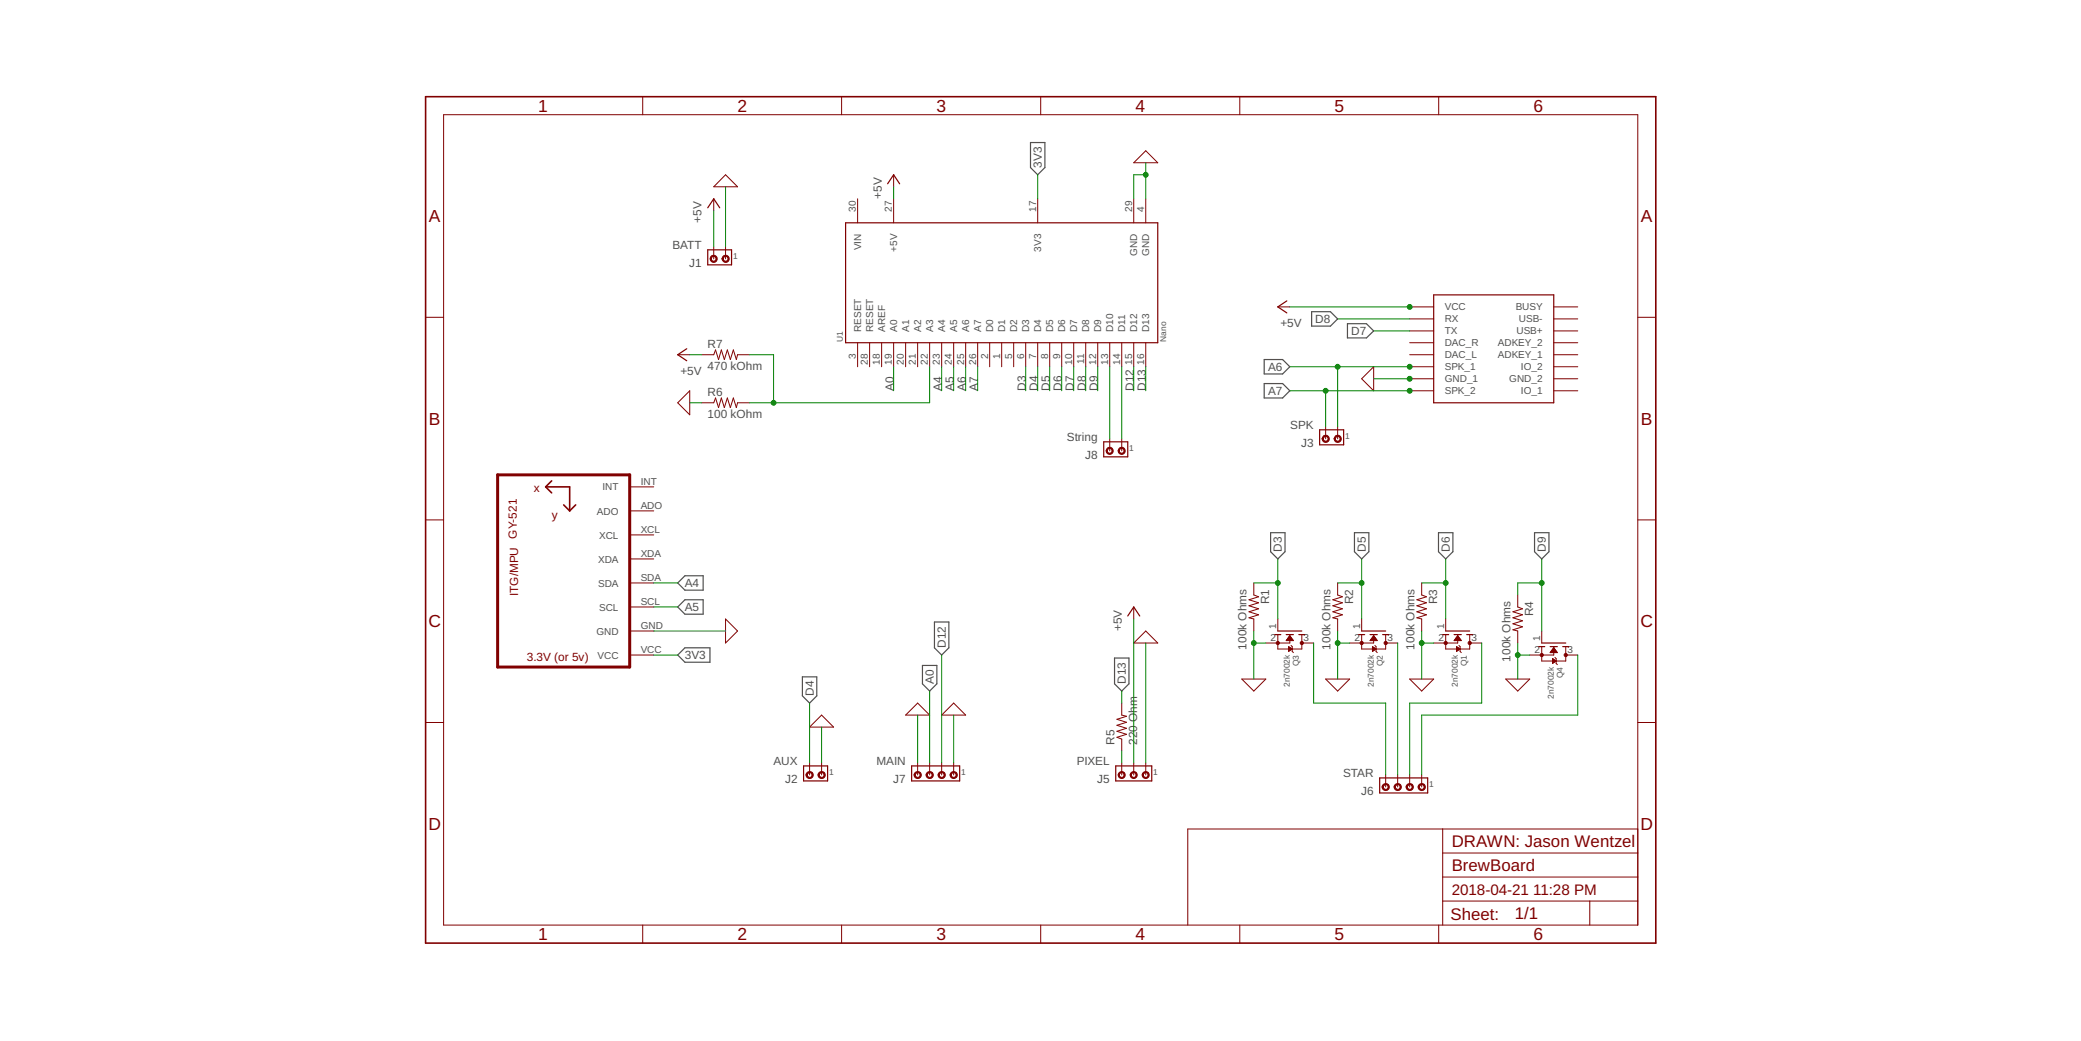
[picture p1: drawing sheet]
<svg xmlns="http://www.w3.org/2000/svg" width="220mm" height="110mm" viewBox="0 0 220 110" stroke-linecap="round" stroke-linejoin="round" font-family="sans-serif">
<g fill="none" stroke="#505050" stroke-width=".13">
<path d="M109 15.1h1.5v2.6l-.7 .8-.8-.8zM133.7 38h2l.7 .8-.7 .7h-2zM138.7 33h2l.8 .7-.8 .8h-2zM142.5 34.2h2l.8 .8-.8 .7h-2zM133.7 40.6h2l.7 .7-.7 .8h-2zM134.4 56.3h1.5v2l-.7 .8-.8-.8zM143.3 56.3h1.5v2l-.8 .8-.7-.8zM152.2 56.3h1.5v2l-.8 .8-.7-.8zM162.3 56.3h1.6v2l-.8 .8-.8-.8zM71.7 69.3l.8-.8h2.6v1.5h-2.6zM71.7 64.2l.8-.8h1.9v1.5h-1.9zM71.7 61.6l.8-.7h1.9v1.5h-1.9z"/>
<path d="M84.9 71.6h1.5v2l-.8 .7-.7-.7zM97.6 70.4h1.5v1.9l-.8 .8-.7-.8zM98.8 65.8h1.6v2.7l-.8 .8-.8-.8zM117.9 69.6h1.5v2.7l-.7 .8-.8-.8z"/>
</g>
<g fill="none" stroke="#800000" stroke-width=".11">
<path d="M46.9 12.1h126.3v85.7h-126.3zM68 10.2v1.9M76.8 18.5l1.2 1.2h-2.5zM89 10.2v1.9M94.5 18.5v1.2M110.1 10.2v1.9M121.2 15.9l1.3 1.3h-2.6zM131.1 10.2v1.9M152.2 10.2v1.9M45 33.5h1.9M71.7 37.5h1.3M74.2 37.5h1.3l.2-.5 .3 1 .3-1 .3 1 .3-1 .4 1 .3-1 .3 1 .1-.5h1.3"/>
<path d="M75.5 21v1.3M75.5 26.1v1.3M76.8 26.1v1.3M90.7 21v2.6M90.7 36.2v2.6M92 36.2v2.6M93.3 36.2v2.6M94.5 21v2.6M94.5 36.2v2.6M95.8 36.2v2.6M97.1 36.2v2.6M98.3 36.2v2.6"/>
<path d="M99.6 36.2v2.6M100.9 36.2v2.6M102.2 36.2v2.6M103.4 36.2v2.6M104.7 36.2v2.6M106 36.2v2.6M107.2 36.2v2.6M108.5 36.2v2.6M109.8 21v2.6M109.8 36.2v2.6M111 36.2v2.6M112.3 36.2v2.6"/>
<path d="M113.6 36.2v2.6M114.9 36.2v2.6M116.1 36.2v2.6M117.4 36.2v2.6M118.7 36.2v2.6M119.9 21v2.6M119.9 36.2v2.6M121.2 21v2.6M121.2 36.2v2.6M135.2 32.4h1.2M145.3 38.8v2.5l-1.3-1.3zM149.1 37.5h2.6"/>
<path d="M149.1 36.2h2.6M149.1 32.4h2.6M149.1 38.8h2.6M149.1 33.7h2.6M149.1 35h2.6M164.4 37.5h2.5M164.4 36.2h2.5M164.4 32.4h2.5M164.4 38.8h2.5M164.4 33.7h2.5M164.4 35h2.5M173.2 33.5h2"/>
<path d="M45 55h1.9M66.6 54h2.6M66.6 51.5h2.6M66.6 56.6h2.6M66.6 59.1h2.6M73 41.3v2.6l-1.3-1.3zM74.2 42.6h1.3l.2-.5 .3 1 .3-1 .3 1 .3-1 .4 1 .3-1 .3 1 .1-.5h1.3M117.4 46.4v1.3M118.7 46.4v1.3M140.2 45.1v1.3M141.5 45.1v1.3M149.1 40h2.6"/>
<path d="M149.1 41.3h2.6M164.4 40h2.5M164.4 41.3h2.5M173.2 55h2M45 76.4h1.9M66.6 66.7h2.6M66.6 64.2h2.6M66.6 61.6h2.6M66.6 69.3h2.6M76.8 65.4l1.2 1.3-1.2 1.3zM86.9 75.6l1.3 1.3h-2.6zM97.1 74.3l1.2 1.3h-2.5z"/>
<path d="M100.9 74.3l1.3 1.3h-2.6zM118.7 74.3v1.3l.5 .1-1 .4 1 .3-1 .3 1 .3-1 .3 1 .3-1 .4 .5 .1v1.3M119.9 64.2v1.2M121.2 66.7l1.3 1.3h-2.6zM131.4 71.8h2.5l-1.3 1.3zM132.6 61.6v1.3l.5 .2-1 .3 1 .3-1 .4 1 .3-1 .3 1 .3-1 .3 .5 .1v1.3M135.2 67.1v1.5h2.5v-1.5M135.2 65.4v1.3M136.1 67.7h.7M136.1 67.6h.7M136.1 67.6h.6M136.2 67.6h.5"/>
<path d="M136.2 67.5h.5M136.2 67.5h.4M136.3 67.4h.3M136.3 68.9h.1M136.3 68.8h.1M136.3 68.7h.2M136.3 68.7h.3M136.3 68.6h.3M136.3 68.5h.3M136.3 68.5h.2M136.3 68.5h.1M136.3 68.4h.1"/>
<path d="M136.3 67.4h.2M136.3 68.4l.4 .2-.4 .3zM136.3 67.3h.2M136.4 67.3h.1M136.4 67.2h.1M136.4 67.1v.9h-2.5M136.4 67.2l.4 .5h-.7zM136.6 68.2l.1 .2v.5l.1 .1M137.7 68h1.3M140.2 71.8h2.6l-1.3 1.3zM141.5 61.6v1.3l.5 .2-1 .3 1 .3-1 .4 1 .3-1 .3 1 .3-1 .3 .5 .1v1.3M144 67.1v1.5h2.6v-1.5"/>
<path d="M144 65.4v1.3M145 67.7h.7M145 67.6h.6M145.1 67.6h.5M145.1 67.5h.4M145.2 67.4h.3M145.2 68.9h.1M145.2 68.8h.1M145.2 68.7h.2M145.2 68.7h.3M145.2 68.6h.3M145.2 68.5h.3"/>
<path d="M145.2 68.5h.2M145.2 68.5h.1M145.2 68.4h.1M145.2 68.4l.4 .2-.4 .3zM145.2 67.4h.2M145.2 67.3h.2M145.3 67.3h.1M145.3 67.2h.1M145.3 67.1v.9h-2.5M145.3 67.2l.4 .5h-.8zM145.4 68.2l.2 .2v.5l.1 .1M146.6 68h1.2"/>
<path d="M149.1 71.8h2.6l-1.3 1.3zM150.4 61.6v1.3l.5 .2-1 .3 1 .3-1 .4 1 .3-1 .3 1 .3-1 .3 .5 .1v1.3M152.9 65.4v1.3M152.9 67.1v1.5h2.6v-1.5M153.9 67.7h.7M153.9 67.6h.6M154 67.5h.4M154.1 67.4h.2M154.1 68.4l.4 .2-.4 .3zM154.1 68.9h.1M154.1 68.8h.1M154.1 68.7h.1"/>
<path d="M154.1 68.7h.2M154.1 68.7h.3M154.1 68.6h.3M154.1 68.5h.2M154.1 68.5h.1M154.1 68.4h.1M154.1 67.3h.2M154.2 67.3h.1M154.2 67.2h.1M154.2 67.1v.9h-2.5M154.2 67.2l.4 .5h-.8zM154.3 68.2l.2 .2v.5l.1 .1"/>
<path d="M155.5 68h1.2M159.3 71.8h2.5l-1.3 1.3zM160.5 62.9v1.3l.6 .2-1.1 .3 1.1 .3-1.1 .3 1.1 .3-1.1 .4 1.1 .3-1.1 .3 .5 .1v1.3M163.1 66.7v1.3M163.1 68.4v1.5h2.5v-1.5M164 69h.7M164 68.9h.7M164.1 68.9h.6M164.1 68.9h.5M164.1 68.8h.5M164.2 68.7h.4M164.2 68.7h.3"/>
<path d="M164.2 69.6l.4 .3-.4 .2M164.2 69.6v.5M164.2 70.1h.1M164.2 70h.2M164.2 70h.3M164.2 69.9h.4M164.2 69.8h.3M164.2 69.8h.2M164.2 69.7h.2M164.2 69.7h.1M164.2 69.6h.1M164.3 68.6h.2"/>
<path d="M164.3 68.6h.1M164.3 68.5h.1M164.4 68.4v.9h-2.6M164.4 68.5h.1M164.4 68.5l.3 .5h-.7zM164.5 69.5l.1 .1v.5l.1 .2M165.6 69.3h1.3M173.2 76.4h2M68 97.8v1.9M85.6 80.7v1.2M86.9 80.7v1.2M89 97.8v1.9"/>
<path d="M97.1 80.7v1.2M98.3 80.7v1.2M99.6 80.7v1.2M100.9 80.7v1.2M110.1 97.8v1.9M118.7 80.7v1.2M119.9 80.7v1.2M121.2 80.7v1.2M131.1 97.8v1.9M146.6 81.9v1.3M147.8 81.9v1.3M149.1 81.9v1.3"/>
<path d="M150.4 81.9v1.3M152.2 97.8v1.9M152.6 95.3h20.6M152.6 87.7v10.1M152.6 92.7h20.6M152.6 90.2h20.6M168.2 95.3v2.5M173.2 87.7h-47.6v10.1"/>
</g>
<path d="M45 10.2h130.2v89.5h-130.2zM57.7 51.5h2.6v2.5M57.7 51.5l.7 .6M58.4 50.8l-.7 .7M59.6 53.4l.7 .6M60.9 53.4l-.6 .6" fill="none" stroke="#800000" stroke-width=".17"/>
<g fill="none" stroke="#800000" stroke-width=".13">
<path d="M93.9 19.4l.6-.9 .7 .9M72.6 36.9l-.9 .6 .9 .6M74.9 26.4h2.5v1.6h-2.5zM74.9 22l.6-1 .6 1M89.5 23.6h33v12.6h-33zM136.1 31.8l-.9 .6 .9 .7M151.7 31.2h12.7v11.4h-12.7zM116.8 46.7h2.5v1.6h-2.5zM139.6 45.4h2.5v1.6h-2.5zM119.3 65.1l.6-.9 .7 .9M134.9 67.1h.6M135.2 66.7h2.5"/>
<path d="M136.1 67.1h.7M137.4 67.1h.6M143.7 67.1h.7M144 66.7h2.6M144.9 67.1h.8M146.3 67.1h.6M152.6 67.1h.6M152.9 66.7h2.6M153.8 67.1h.8M155.2 67.1h.6M162.8 68.4h.6M163.1 68h2.5"/>
<path d="M164 68.4h.7M165.3 68.4h.6M85 81h2.5v1.6h-2.5zM96.4 81h5.1v1.6h-5.1zM118 81h3.8v1.6h-3.8zM145.9 82.3h5.1v1.5h-5.1z"/>
</g>
<path d="M52.6 50.2h14v20.3h-14z" fill="none" stroke="#800000" stroke-width=".32"/>
<g fill="#800000" stroke="#800000" stroke-width=".11">
<path d="M76.5 27.1a.39 .39 0 0 1 .6 .1 .39 .39 0 0 1-.3 .5 .39 .39 0 0 1-.4-.3h.1a.26 .26 0 0 1 .3-.3 .26 .26 0 0 1 .2 .4 .26 .26 0 0 1-.5 0v-.1h-.1z" fill-rule="evenodd"/>
<path d="M75.3 27.1a.38 .38 0 0 1 .5 .1 .38 .38 0 0 1-.2 .5 .38 .38 0 0 1-.5-.3h.1a.25 .25 0 0 1 .4-.3 .25 .25 0 0 1 .1 .4 .25 .25 0 0 1-.4 0l-.1-.1h-.1z" fill-rule="evenodd"/>
<path d="M86.6 81.8a.39 .39 0 0 1 .6-.1 .39 .39 0 0 1-.1 .6 .39 .39 0 0 1-.6-.4h.2a.25 .25 0 0 1 .3-.2 .25 .25 0 0 1 .1 .4 .25 .25 0 0 1-.4 0v-.2h-.2z" fill-rule="evenodd"/>
<path d="M85.3 81.8a.39 .39 0 0 1 .6-.1 .39 .39 0 0 1-.1 .6 .39 .39 0 0 1-.5-.4h.1a.25 .25 0 0 1 .3-.2 .25 .25 0 0 1 .1 .4 .25 .25 0 0 1-.4 0v-.2h-.1z" fill-rule="evenodd"/>
<path d="M141.3 46.1a.39 .39 0 0 1 .6 .2 .39 .39 0 0 1-.3 .5 .39 .39 0 0 1-.5-.4h.1a.26 .26 0 0 1 .4-.3 .26 .26 0 0 1 .1 .4 .26 .26 0 0 1-.4 0l-.1-.1h-.1z" fill-rule="evenodd"/>
<path d="M140 46.1a.39 .39 0 0 1 .6 .2 .39 .39 0 0 1-.3 .5 .39 .39 0 0 1-.5-.4h.2a.26 .26 0 0 1 .3-.3 .26 .26 0 0 1 .1 .4 .26 .26 0 0 1-.4 0v-.1h-.2z" fill-rule="evenodd"/>
<path d="M120.9 81.8a.38 .38 0 0 1 .6-.1 .38 .38 0 0 1-.2 .6 .38 .38 0 0 1-.5-.4h.1a.25 .25 0 0 1 .4-.2 .25 .25 0 0 1 .1 .4 .25 .25 0 0 1-.4 0l-.1-.2h-.1z" fill-rule="evenodd"/>
<path d="M119.6 81.8a.38 .38 0 0 1 .6-.1 .38 .38 0 0 1-.1 .6 .38 .38 0 0 1-.6-.4h.2a.25 .25 0 0 1 .3-.2 .25 .25 0 0 1 .1 .4 .25 .25 0 0 1-.4 0v-.2h-.2z" fill-rule="evenodd"/>
<path d="M118.3 81.8a.38 .38 0 0 1 .6-.1 .38 .38 0 0 1-.1 .6 .38 .38 0 0 1-.5-.4h.1a.25 .25 0 0 1 .4-.2 .25 .25 0 0 1 0 .4 .25 .25 0 0 1-.4 0v-.2h-.1z" fill-rule="evenodd"/>
<path d="M100.5 81.8a.39 .39 0 0 1 .7-.1 .39 .39 0 0 1-.2 .6 .39 .39 0 0 1-.5-.4h.1a.26 .26 0 0 1 .4-.2 .26 .26 0 0 1 .1 .4 .26 .26 0 0 1-.5 0v-.2h-.1z" fill-rule="evenodd"/>
<path d="M99.3 81.8a.39 .39 0 0 1 .6-.1 .39 .39 0 0 1-.1 .6 .39 .39 0 0 1-.6-.4h.2a.26 .26 0 0 1 .3-.2 .26 .26 0 0 1 .1 .3 .26 .26 0 0 1-.3 .1l-.1-.2h-.2z" fill-rule="evenodd"/>
<path d="M98 81.8a.39 .39 0 0 1 .6-.1 .39 .39 0 0 1-.1 .6 .39 .39 0 0 1-.5-.4h.1a.26 .26 0 0 1 .3-.2 .26 .26 0 0 1 .2 .3 .26 .26 0 0 1-.4 .1l-.1-.2h-.1z" fill-rule="evenodd"/>
<path d="M96.7 81.8a.39 .39 0 0 1 .7-.1 .39 .39 0 0 1-.2 .6 .39 .39 0 0 1-.5-.4h.1a.26 .26 0 0 1 .3-.2 .26 .26 0 0 1 .2 .3 .26 .26 0 0 1-.4 .1l-.1-.2h-.1z" fill-rule="evenodd"/>
<path d="M118.4 47.3a.38 .38 0 0 1 .6 .2 .38 .38 0 0 1-.3 .5 .38 .38 0 0 1-.4-.3h.1a.25 .25 0 0 1 .4-.2 .25 .25 0 0 1 0 .4 .25 .25 0 0 1-.4-.1v-.1h-.1z" fill-rule="evenodd"/>
<path d="M117.2 47.3a.38 .38 0 0 1 .5 .2 .38 .38 0 0 1-.2 .5 .38 .38 0 0 1-.5-.3h.1a.25 .25 0 0 1 .4-.2 .25 .25 0 0 1 .1 .4 .25 .25 0 0 1-.4-.1l-.1-.1h-.1z" fill-rule="evenodd"/>
<path d="M150.1 83a.39 .39 0 0 1 .6 0 .39 .39 0 0 1-.2 .6 .39 .39 0 0 1-.5-.4h.1a.25 .25 0 0 1 .4-.3 .25 .25 0 0 1 .1 .4 .25 .25 0 0 1-.4 0l-.1-.1h-.1z" fill-rule="evenodd"/>
<path d="M148.8 83a.39 .39 0 0 1 .6 0 .39 .39 0 0 1-.1 .6 .39 .39 0 0 1-.6-.4h.2a.25 .25 0 0 1 .3-.3 .25 .25 0 0 1 .1 .4 .25 .25 0 0 1-.4 0v-.1h-.2z" fill-rule="evenodd"/>
<path d="M147.5 83a.39 .39 0 0 1 .6 0 .39 .39 0 0 1-.1 .6 .39 .39 0 0 1-.5-.4h.1a.25 .25 0 0 1 .3-.3 .25 .25 0 0 1 .2 .4 .25 .25 0 0 1-.5 0v-.1h-.1z" fill-rule="evenodd"/>
<path d="M146.2 83a.39 .39 0 0 1 .7 0 .39 .39 0 0 1-.2 .6 .39 .39 0 0 1-.5-.4h.1a.25 .25 0 0 1 .4-.3 .25 .25 0 0 1 .1 .4 .25 .25 0 0 1-.4 0l-.1-.1h-.1z" fill-rule="evenodd"/>
<circle cx="152.9" cy="68" r=".17"/>
<circle cx="155.5" cy="68" r=".17"/>
<circle cx="144" cy="68" r=".17"/>
<circle cx="146.6" cy="68" r=".17"/>
<circle cx="135.2" cy="68" r=".17"/>
<circle cx="137.7" cy="68" r=".17"/>
<circle cx="163.1" cy="69.3" r=".17"/>
<circle cx="165.6" cy="69.3" r=".17"/>
</g>
<g fill="none" stroke="#008000" stroke-width=".11">
<path d="M76.8 19.7v6.4M94.5 19.7v1.3M109.8 18.5v2.5M121.2 17.2v3.8M121.2 18.5h-1.3v2.5M73 37.5h1.2M75.5 22.3v3.8M79.3 37.5h2.5v5.1M94.5 38.8v2.5M98.3 38.8v3.8h-19M99.6 38.8v2.5M100.9 38.8v2.5"/>
<path d="M102.2 38.8v2.5M103.4 38.8v2.5M108.5 38.8v2.5M109.8 38.8v2.5M111 38.8v2.5M112.3 38.8v2.5M113.6 38.8v2.5M114.9 38.8v2.5M116.1 38.8v2.5M117.4 38.8v7.6M118.7 38.8v7.6M119.9 38.8v2.5"/>
<path d="M121.2 38.8v2.5M136.4 38.8h12.7M136.4 32.4h12.7M141.5 38.8v6.3M141.5 33.7h7.6M145.3 35h3.8M73 42.6h1.2M135.2 59.1v6.3M136.4 41.3h12.7M140.2 41.3v3.8M144 59.1v6.3M145.3 40h3.8"/>
<path d="M152.9 59.1v6.3M163.1 59.1v7.6M69.2 66.7h7.6M69.2 69.3h2.5M69.2 64.2h2.5M69.2 61.6h2.5M85.6 74.3v6.4M86.9 76.9v3.8M97.1 75.6v5.1M98.3 73.1v7.6M99.6 69.3v11.4M100.9 75.6v5.1"/>
<path d="M118.7 73.1v1.2M118.7 79.4v1.3M119.9 65.4v15.3M121.2 68v12.7M132.6 68h1.3M132.6 66.7v5.1M132.6 61.6h2.6M139 68v6.3h7.6v7.6M141.5 68h1.3M141.5 66.7v5.1M141.5 61.6h2.5M147.8 68v13.9"/>
<path d="M150.4 66.7v5.1M150.4 68h1.3M150.4 61.6h2.5M156.7 68v6.3h-7.6v7.6M160.5 68v3.8M160.5 69.3h1.3M163.1 61.6h-2.6v1.3M166.9 69.3v6.3h-16.5v6.3"/>
</g>
<g fill="#008000" stroke="#008000" stroke-width=".11">
<circle cx="149.1" cy="40" r=".25"/>
<circle cx="150.4" cy="68" r=".25"/>
<circle cx="141.5" cy="68" r=".25"/>
<circle cx="160.5" cy="69.3" r=".25"/>
<circle cx="132.6" cy="68" r=".25"/>
<circle cx="121.2" cy="18.5" r=".25"/>
<circle cx="81.8" cy="42.6" r=".25"/>
<circle cx="149.1" cy="41.3" r=".25"/>
<circle cx="140.2" cy="41.3" r=".25"/>
<circle cx="149.1" cy="38.8" r=".25"/>
<circle cx="141.5" cy="38.8" r=".25"/>
<circle cx="135.2" cy="61.6" r=".25"/>
<circle cx="144" cy="61.6" r=".25"/>
<circle cx="152.9" cy="61.6" r=".25"/>
<circle cx="149.1" cy="32.4" r=".25"/>
<circle cx="163.1" cy="61.6" r=".25"/>
</g>
<g font-size="1.8" fill="#800000">
<text x="56.9" y="11.8">1</text>
<text x="78" y="11.8">2</text>
<text x="99.1" y="11.8">3</text>
<text x="120.1" y="11.8">4</text>
<text x="141.2" y="11.8">5</text>
<text x="162.2" y="11.8">6</text>
<text x="45.4" y="23.5">A</text>
<text x="173.6" y="23.5">A</text>
<text x="45.4" y="44.9">B</text>
<text x="173.6" y="44.9">B</text>
<text x="45.3" y="66.3">C</text>
<text x="173.5" y="66.3">C</text>
<text x="45.3" y="87.8">D</text>
<text x="153.6" y="89.6">DRAWN: Jason Wentzel</text>
<text x="173.5" y="87.8">D</text>
<text x="153.6" y="92.1">BrewBoard</text>
<text x="56.9" y="99.4">1</text>
<text x="78" y="99.4">2</text>
<text x="99.1" y="99.4">3</text>
<text x="120.1" y="99.4">4</text>
<text x="141.2" y="99.4">5</text>
<text x="153.4" y="97.2">Sheet:</text>
<text x="160.2" y="97.2">1/1</text>
<text x="162.2" y="99.4">6</text>
</g>
<g font-size="1.6" fill="#800000">
<text x="153.6" y="94.6">2018-04-21</text>
<text x="162.2" y="94.6">11:28 PM</text>
</g>
<g font-size="1.2" fill="#505050">
<text x="110.2" y="17.7" transform="rotate(-90 110.2 17.7)">3V3</text>
<text x="74.2" y="23.6" transform="rotate(-90 74.2 23.6)">+5V</text>
<text x="93.3" y="21" transform="rotate(-90 93.3 21)">+5V</text>
<text x="71.1" y="26.3">BATT</text>
<text x="72.9" y="28.3">J1</text>
<text x="135.5" y="34.6">+5V</text>
<text x="139.1" y="34.2">D8</text>
<text x="142.9" y="35.4">D7</text>
<text x="72" y="39.7">+5V</text>
<text x="74.9" y="39.2">470 kOhm</text>
<text x="74.9" y="41.8">R6</text>
<text x="74.9" y="36.8">R7</text>
<text x="94.5" y="41.3" transform="rotate(-90 94.5 41.3)">A0</text>
<text x="99.6" y="41.3" transform="rotate(-90 99.6 41.3)">A4</text>
<text x="100.9" y="41.3" transform="rotate(-90 100.9 41.3)">A5</text>
<text x="102.2" y="41.3" transform="rotate(-90 102.2 41.3)">A6</text>
<text x="103.4" y="41.3" transform="rotate(-90 103.4 41.3)">A7</text>
<text x="108.5" y="41.3" transform="rotate(-90 108.5 41.3)">D3</text>
<text x="109.8" y="41.3" transform="rotate(-90 109.8 41.3)">D4</text>
<text x="111" y="41.3" transform="rotate(-90 111 41.3)">D5</text>
<text x="112.3" y="41.3" transform="rotate(-90 112.3 41.3)">D6</text>
<text x="113.6" y="41.3" transform="rotate(-90 113.6 41.3)">D7</text>
<text x="114.8" y="41.3" transform="rotate(-90 114.8 41.3)">D8</text>
<text x="116.1" y="41.3" transform="rotate(-90 116.1 41.3)">D9</text>
<text x="119.9" y="41.3" transform="rotate(-90 119.9 41.3)">D12</text>
<text x="121.2" y="41.3" transform="rotate(-90 121.2 41.3)">D13</text>
<text x="134.1" y="41.8">A7</text>
<text x="134.1" y="39.2">A6</text>
<text x="74.9" y="44.2">100 kOhm</text>
<text x="112.9" y="46.7">String</text>
<text x="136.5" y="45.4">SPK</text>
<text x="137.6" y="47.3">J3</text>
<text x="114.8" y="48.6">J8</text>
<text x="135.6" y="58.3" transform="rotate(-90 135.6 58.3)">D3</text>
<text x="144.5" y="58.3" transform="rotate(-90 144.5 58.3)">D5</text>
<text x="153.4" y="58.3" transform="rotate(-90 153.4 58.3)">D6</text>
<text x="163.5" y="58.3" transform="rotate(-90 163.5 58.3)">D9</text>
<text x="72.4" y="64.6">A5</text>
<text x="72.4" y="62.1">A4</text>
<text x="134.3" y="63.9" transform="rotate(-90 134.3 63.9)">R1</text>
<text x="143.1" y="63.9" transform="rotate(-90 143.1 63.9)">R2</text>
<text x="152" y="63.9" transform="rotate(-90 152 63.9)">R3</text>
<text x="162.2" y="65.1" transform="rotate(-90 162.2 65.1)">R4</text>
<text x="72.4" y="69.7">3V3</text>
<text x="100.1" y="68.5" transform="rotate(-90 100.1 68.5)">D12</text>
<text x="118.7" y="66.7" transform="rotate(-90 118.7 66.7)">+5V</text>
<text x="131.9" y="68.7" transform="rotate(-90 131.9 68.7)">100k Ohms</text>
<text x="140.7" y="68.7" transform="rotate(-90 140.7 68.7)">100k Ohms</text>
<text x="149.6" y="68.7" transform="rotate(-90 149.6 68.7)">100k Ohms</text>
<text x="159.8" y="70" transform="rotate(-90 159.8 70)">100k Ohms</text>
<text x="86.1" y="73.6" transform="rotate(-90 86.1 73.6)">D4</text>
<text x="98.8" y="72.3" transform="rotate(-90 98.8 72.3)">A0</text>
<text x="119.1" y="72.3" transform="rotate(-90 119.1 72.3)">D13</text>
<text x="81.8" y="80.9">AUX</text>
<text x="83" y="82.8">J2</text>
<text x="92.7" y="80.9">MAIN</text>
<text x="94.5" y="82.8">J7</text>
<text x="113.9" y="80.9">PIXEL</text>
<text x="116.1" y="82.8">J5</text>
<text x="117.9" y="78.8" transform="rotate(-90 117.9 78.8)">R5</text>
<text x="120.3" y="78.8" transform="rotate(-90 120.3 78.8)">220 Ohm</text>
<text x="142.1" y="82.2">STAR</text>
<text x="144" y="84.1">J6</text>
</g>
<g font-size="1.2" fill="#800000">
<text x="56.5" y="52">x</text>
<text x="54.7" y="56.9" transform="rotate(-90 54.7 56.9)">GY-521</text>
<text x="58.4" y="54.9">y</text>
<text x="54.8" y="63" transform="rotate(-90 54.8 63)">ITG/MPU</text>
<text x="55.7" y="69.9">3.3V (or 5v)</text>
</g>
<g font-size="1.1" fill="#505050">
<text x="90.5" y="22.4" transform="rotate(-90 90.5 22.4)">30</text>
<text x="94.4" y="22.4" transform="rotate(-90 94.4 22.4)">27</text>
<text x="109.6" y="22.4" transform="rotate(-90 109.6 22.4)">17</text>
<text x="119.7" y="22.4" transform="rotate(-90 119.7 22.4)">29</text>
<text x="121" y="22.4" transform="rotate(-90 121 22.4)">4</text>
<text x="91.1" y="26.5" transform="rotate(-90 91.1 26.5)">VIN</text>
<text x="94.9" y="26.6" transform="rotate(-90 94.9 26.6)">+5V</text>
<text x="110.2" y="26.6" transform="rotate(-90 110.2 26.6)">3V3</text>
<text x="120.3" y="27.1" transform="rotate(-90 120.3 27.1)">GND</text>
<text x="121.6" y="27.1" transform="rotate(-90 121.6 27.1)">GND</text>
<text x="91.1" y="35.1" transform="rotate(-90 91.1 35.1)">RESET</text>
<text x="92.4" y="35.1" transform="rotate(-90 92.4 35.1)">RESET</text>
<text x="93.6" y="35.1" transform="rotate(-90 93.6 35.1)">AREF</text>
<text x="94.9" y="35.1" transform="rotate(-90 94.9 35.1)">A0</text>
<text x="96.2" y="35.1" transform="rotate(-90 96.2 35.1)">A1</text>
<text x="97.5" y="35.1" transform="rotate(-90 97.5 35.1)">A2</text>
<text x="98.7" y="35.1" transform="rotate(-90 98.7 35.1)">A3</text>
<text x="100" y="35.1" transform="rotate(-90 100 35.1)">A4</text>
<text x="101.3" y="35.1" transform="rotate(-90 101.3 35.1)">A5</text>
<text x="102.5" y="35.1" transform="rotate(-90 102.5 35.1)">A6</text>
<text x="103.8" y="35.1" transform="rotate(-90 103.8 35.1)">A7</text>
<text x="105.1" y="35.1" transform="rotate(-90 105.1 35.1)">D0</text>
<text x="106.3" y="35.1" transform="rotate(-90 106.3 35.1)">D1</text>
<text x="107.6" y="35.1" transform="rotate(-90 107.6 35.1)">D2</text>
<text x="108.9" y="35.1" transform="rotate(-90 108.9 35.1)">D3</text>
<text x="110.2" y="35.1" transform="rotate(-90 110.2 35.1)">D4</text>
<text x="111.4" y="35.1" transform="rotate(-90 111.4 35.1)">D5</text>
<text x="112.7" y="35.1" transform="rotate(-90 112.7 35.1)">D6</text>
<text x="114" y="35.1" transform="rotate(-90 114 35.1)">D7</text>
<text x="115.2" y="35.1" transform="rotate(-90 115.2 35.1)">D8</text>
<text x="116.5" y="35.1" transform="rotate(-90 116.5 35.1)">D9</text>
<text x="117.8" y="35.1" transform="rotate(-90 117.8 35.1)">D10</text>
<text x="119" y="35.1" transform="rotate(-90 119 35.1)">D11</text>
<text x="120.3" y="35.1" transform="rotate(-90 120.3 35.1)">D12</text>
<text x="121.6" y="35.1" transform="rotate(-90 121.6 35.1)">D13</text>
<text x="152.8" y="34.1">RX</text>
<text x="152.8" y="35.4">TX</text>
<text x="152.8" y="32.8">VCC</text>
<text x="160.3" y="32.8">BUSY</text>
<text x="160.4" y="35.4">USB+</text>
<text x="160.7" y="34.1">USB-</text>
<text x="90.5" y="38" transform="rotate(-90 90.5 38)">3</text>
<text x="91.8" y="38.6" transform="rotate(-90 91.8 38.6)">28</text>
<text x="93.1" y="38.6" transform="rotate(-90 93.1 38.6)">18</text>
<text x="94.4" y="38.6" transform="rotate(-90 94.4 38.6)">19</text>
<text x="95.6" y="38.6" transform="rotate(-90 95.6 38.6)">20</text>
<text x="96.9" y="38.6" transform="rotate(-90 96.9 38.6)">21</text>
<text x="98.2" y="38.6" transform="rotate(-90 98.2 38.6)">22</text>
<text x="99.4" y="38.6" transform="rotate(-90 99.4 38.6)">23</text>
<text x="100.7" y="38.6" transform="rotate(-90 100.7 38.6)">24</text>
<text x="102" y="38.6" transform="rotate(-90 102 38.6)">25</text>
<text x="103.2" y="38.6" transform="rotate(-90 103.2 38.6)">26</text>
<text x="104.5" y="38" transform="rotate(-90 104.5 38)">2</text>
<text x="105.8" y="38" transform="rotate(-90 105.8 38)">1</text>
<text x="107.1" y="38" transform="rotate(-90 107.1 38)">5</text>
<text x="108.3" y="38" transform="rotate(-90 108.3 38)">6</text>
<text x="109.6" y="38" transform="rotate(-90 109.6 38)">7</text>
<text x="110.9" y="38" transform="rotate(-90 110.9 38)">8</text>
<text x="112.1" y="38" transform="rotate(-90 112.1 38)">9</text>
<text x="113.4" y="38.6" transform="rotate(-90 113.4 38.6)">10</text>
<text x="114.7" y="38.5" transform="rotate(-90 114.7 38.5)">11</text>
<text x="115.9" y="38.6" transform="rotate(-90 115.9 38.6)">12</text>
<text x="117.2" y="38.6" transform="rotate(-90 117.2 38.6)">13</text>
<text x="118.5" y="38.6" transform="rotate(-90 118.5 38.6)">14</text>
<text x="119.7" y="38.6" transform="rotate(-90 119.7 38.6)">15</text>
<text x="121" y="38.6" transform="rotate(-90 121 38.6)">16</text>
<text x="152.8" y="37.9">DAC_L</text>
<text x="152.8" y="36.6">DAC_R</text>
<text x="152.8" y="40.4">GND_1</text>
<text x="152.8" y="39.2">SPK_1</text>
<text x="152.8" y="41.7">SPK_2</text>
<text x="158.5" y="37.9">ADKEY_1</text>
<text x="158.5" y="36.6">ADKEY_2</text>
<text x="159.7" y="40.4">GND_2</text>
<text x="160.9" y="41.7">IO_1</text>
<text x="160.9" y="39.2">IO_2</text>
<text x="63.7" y="51.9">INT</text>
<text x="67.8" y="53.8">ADO</text>
<text x="67.8" y="51.3">INT</text>
<text x="63.2" y="54.4">ADO</text>
<text x="63.3" y="59.5">XDA</text>
<text x="63.4" y="56.9">XCL</text>
<text x="67.8" y="56.4">XCL</text>
<text x="67.8" y="58.9">XDA</text>
<text x="63.3" y="62">SDA</text>
<text x="63.4" y="64.6">SCL</text>
<text x="67.8" y="64">SCL</text>
<text x="67.8" y="61.5">SDA</text>
<text x="63.1" y="67.1">GND</text>
<text x="63.2" y="69.6">VCC</text>
<text x="67.8" y="66.5">GND</text>
<text x="67.8" y="69.1">VCC</text>
<text x="134.4" y="67.8">2</text>
<text x="135" y="66.5" transform="rotate(-90 135 66.5)">1</text>
<text x="137.9" y="67.8">3</text>
<text x="143.3" y="67.8">2</text>
<text x="143.9" y="66.5" transform="rotate(-90 143.9 66.5)">1</text>
<text x="146.8" y="67.8">3</text>
<text x="152.2" y="67.8">2</text>
<text x="152.8" y="66.5" transform="rotate(-90 152.8 66.5)">1</text>
<text x="155.7" y="67.8">3</text>
<text x="162.3" y="69.1">2</text>
<text x="162.9" y="67.8" transform="rotate(-90 162.9 67.8)">1</text>
<text x="165.8" y="69.1">3</text>
</g>
<g font-size=".9" fill="#505050">
<text x="77.5" y="27.4">1</text>
<text x="89.2" y="36.1" transform="rotate(-90 89.2 36.1)">U1</text>
<text x="123.4" y="36.1" transform="rotate(-90 123.4 36.1)">Nano</text>
<text x="119.4" y="47.7">1</text>
<text x="142.3" y="46.4">1</text>
<text x="137.4" y="70.4" transform="rotate(-90 137.4 70.4)">Q3</text>
<text x="146.3" y="70.4" transform="rotate(-90 146.3 70.4)">Q2</text>
<text x="155.2" y="70.4" transform="rotate(-90 155.2 70.4)">Q1</text>
<text x="165.3" y="71.7" transform="rotate(-90 165.3 71.7)">Q4</text>
<text x="136.4" y="72.6" transform="rotate(-90 136.4 72.6)">2n7002k</text>
<text x="145.3" y="72.6" transform="rotate(-90 145.3 72.6)">2n7002k</text>
<text x="154.2" y="72.6" transform="rotate(-90 154.2 72.6)">2n7002k</text>
<text x="164.4" y="73.9" transform="rotate(-90 164.4 73.9)">2n7002k</text>
<text x="87.7" y="81.9">1</text>
<text x="101.7" y="81.9">1</text>
<text x="122" y="81.9">1</text>
<text x="151.2" y="83.2">1</text>
</g>
</svg>
